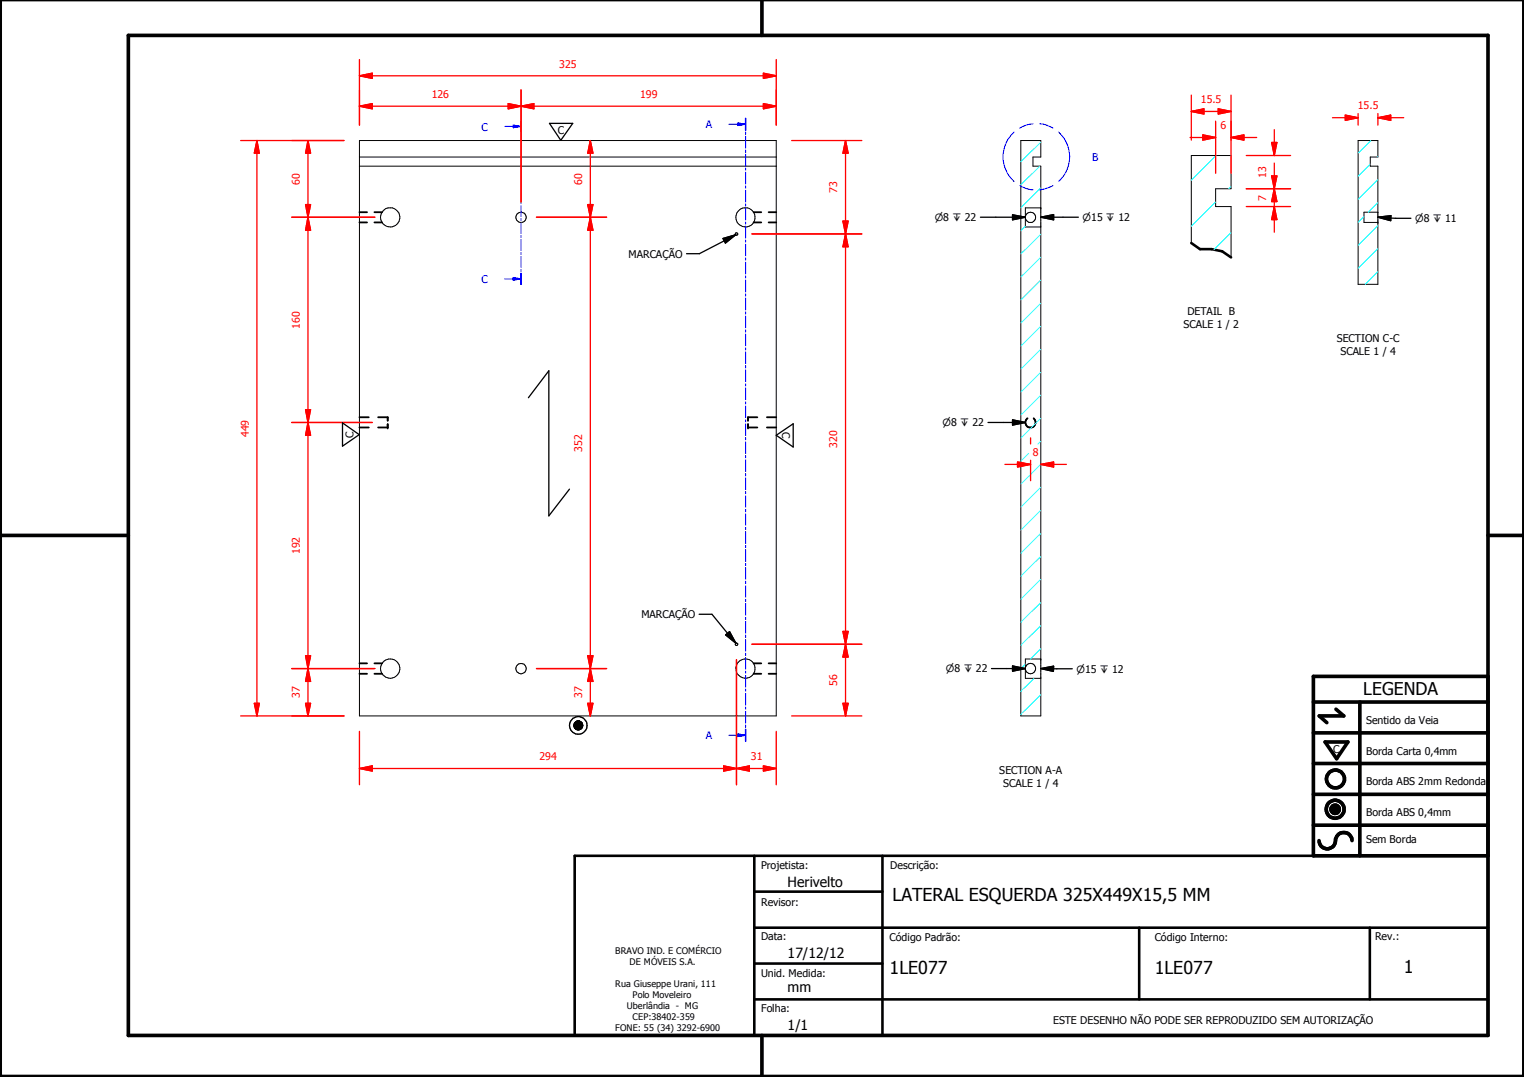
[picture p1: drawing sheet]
<svg xmlns="http://www.w3.org/2000/svg" width="297mm" height="210mm" viewBox="0 0 297 210" stroke-linecap="round" stroke-linejoin="round" font-family="sans-serif">
<g fill="none" stroke="#000" stroke-width=".19">
<path d="M70.1 32.4h81.2M70.1 30.6h81.2M70.1 27.4h81.2v112.1h-81.2zM199 27.4h3.9v3.2h-1.6v1.8h1.6v107.1h-3.9zM264.7 27.4h3.9v3.2h-1.5v1.8h1.5v23h-3.9zM143.4 45.4l.4 .2-.2 .2-.3-.1zM199.9 42.2a1.01 1.01 0 0 1 1.5-.7 1.01 1.01 0 0 1 0 1.7 1.01 1.01 0 0 1-1.5-.7M202.9 40.5h.1M202.9 40.5h-3v3.7h3M232.2 47.4v-17.1h7.7v6.5h-3v3.5h3v9.9M268.6 43.3h.1M268.6 41.4h-2.8v1.9h2.8"/>
<path d="M199.9 130.1a1.01 1.01 0 0 1 1.5-.7 1.01 1.01 0 0 1 0 1.7 1.01 1.01 0 0 1-1.5-.6M202.9 128.4h.1M202.9 128.4h-3v3.8h3M111.8 141.4l1.8 .1zM111.9 141.3l1.7 .1zM111.9 141.5h1.7zM111.9 141.5l1.6 .1zM111.9 141.6h1.6zM111.9 141.2l1.7 .1h-1.7zM111.9 141.2h1.6l.1 .1zM111.9 141.6l1.6 .1zM111.9 141.7h1.6z"/>
<path d="M111.9 141.7l1.5 .1zM111.9 141.1l1.6 .1zM111.9 141l1.6 .1h-1.6zM111.9 141h1.6v.1zM112 141.8h1.4zM112 141.8l1.4 .1zM112 140.9l1.5 .1zM112 140.9h1.4zM112.1 141.9h1.3zM112.1 141.9h1.2zM112.1 140.9h1.3zM112.1 141.9l1.2 .1z"/>
<path d="M112.1 140.8l1.3 .1zM112.1 142h1.2zM112.1 142l1.1 .1zM112.1 140.8h1.2zM112.2 142.1h1zM112.2 142.1h.9zM112.2 140.7l1.1 .1zM112.2 140.7h1zM112.3 142.1h.8zM112.3 142.1l.8 .1zM112.3 140.6l.9 .1zM112.3 140.6h.8z"/>
<path d="M112.3 142.2h.8zM112.3 142.2h.7zM112.4 142.2h.6zM112.4 142.2h.5zM112.4 140.5l.7 .1h-.8zM112.4 140.5l.7 .1zM112.4 140.5h.6zM112.6 142.2h.3zM112.6 142.2h.2zM112.6 140.5h.4zM112.6 140.5h.3zM112.6 140.5h.2z"/>
<path d="M259.4 157.6l1.6 .1zM259.4 157.7l1.6 .1zM259.4 157.8l1.6 .1zM259.4 157.9h1.6v.1zM259.4 157.9l1.6 .1h-1.5zM259.4 157.6h1.6zM259.5 158h1.5zM259.5 158l1.4 .1zM259.5 157.5l1.5 .1zM259.5 158.1h1.4zM259.5 157.4l1.5 .1zM259.5 158.1l1.4 .1z"/>
<path d="M259.5 157.3l1.4 .1zM259.6 158.2h1.3zM259.6 158.2h1.2zM259.6 157.2l1.3 .1zM259.6 158.2l1.2 .1zM259.6 157.2h1.3zM259.7 158.3h1.1zM259.7 158.3l1 .1zM259.7 157.1l1.1 .1zM259.7 157.1h1.1zM259.8 158.4h.9zM259.8 158.4h.8z"/>
<path d="M259.8 157.1h1zM259.8 157.1h.9zM259.8 158.4l.8 .1zM259.8 157l.9 .1zM259.8 157h.8zM259.9 158.5h.7zM259.9 158.5h.6zM259.9 157h.7zM260 158.5h.5zM260 158.5h.4zM260 157h.6zM260.1 158.5h.3z"/>
<path d="M260.1 158.5h.2zM260.1 156.9l.4 .1zM260.1 156.9h.3zM260.1 156.9h.2z"/>
<circle cx="76" cy="42.4" r="1.87"/>
<circle cx="101.6" cy="42.4" r="1"/>
<circle cx="145.3" cy="42.4" r="1.87"/>
<circle cx="76" cy="130.3" r="1.88"/>
<circle cx="101.5" cy="130.3" r="1.01"/>
<circle cx="143.6" cy="125.6" r=".26"/>
<circle cx="145.3" cy="130.3" r="1.88"/>
</g>
<g fill="#000">
<circle cx="75.6" cy="83.3" r=".18"/>
<circle cx="75.6" cy="82.7" r=".18"/>
<circle cx="145.8" cy="83.3" r=".18"/>
<circle cx="145.8" cy="82.7" r=".18"/>
</g>
<g fill="none" stroke="#000" stroke-width=".35">
<path d="M70.1 43.3h1.4M70.1 41.4h1.4M73 43.3h1.5M73 41.4h1.5M146.9 43.3h1.5M146.9 41.4h1.5M149.8 43.3h1.5M149.8 41.4h1.5M70.1 83.3h1.8M70.1 81.3h1.8M73.7 81.3h1.9v.7M75.6 82.7v.6h-1.9"/>
<path d="M145.8 82.7v.6h1.8M147.6 81.3h-1.8v.7M149.5 83.3h1.8M149.5 81.3h1.8M200.3 81.5a1 1 0 0 0-.2 1.5 1 1 0 0 0 1.5 0 1 1 0 0 0-.1-1.5M70.1 131.3h1.4M70.1 129.3h1.4M73 131.3h1.5M73 129.3h1.5M146.9 131.3h1.5M146.9 129.3h1.5M149.8 131.3h1.5"/>
<path d="M149.8 129.3h1.5"/>
</g>
<path d="M232.2 47.4l1.7 1.2h2.2l2.1 .4 1.7 1.2M112 166.8h178v35h-178zM147 173.8h25M147 166.8v35M172 166.8v35M147 194.8h143M147 180.8h143M147 187.8h25M222 180.8v14M267 180.8v14" fill="none" stroke="#000" stroke-width=".51"/>
<g fill="#000">
<path d="M111.9 141.2l1.7 .1h-1.7zM111.9 141.2h1.6l.1 .1zM111.9 141.1l1.6 .1zM111.9 141l1.6 .1h-1.6zM111.9 141h1.6v.1zM112 140.9l1.5 .1zM112 140.9h1.4zM112.1 140.9h1.3zM112.1 140.8l1.3 .1zM112.1 140.8h1.2zM112.2 140.7l1.1 .1zM112.2 140.7h1z"/>
<path d="M112.3 140.6l.9 .1zM112.3 140.6h.8zM112.4 140.5l.7 .1h-.8zM112.4 140.5l.7 .1zM112.4 140.5h.6zM112.6 140.5h.4zM112.6 140.5h.3zM112.6 140.5h.2zM112.6 142.2h.2zM112.4 142.2h.5zM112.6 142.2h.3zM112.3 142.2h.7z"/>
<path d="M112.4 142.2h.6zM112.3 142.1l.8 .1zM112.3 142.2h.8zM112.2 142.1h.9zM112.3 142.1h.8zM112.1 142l1.1 .1zM112.2 142.1h1zM112.1 141.9l1.2 .1zM112.1 142h1.2zM112.1 141.9h1.2zM112 141.8l1.4 .1zM112.1 141.9h1.3z"/>
<path d="M111.9 141.7l1.5 .1zM112 141.8h1.4zM111.9 141.6h1.6zM111.9 141.6l1.6 .1zM111.9 141.7h1.6zM111.9 141.5l1.6 .1zM111.9 141.3l1.7 .1zM111.8 141.4l1.8 .1zM111.9 141.5h1.7zM259.4 157.6h1.6zM259.5 157.5l1.5 .1zM259.5 157.4l1.5 .1z"/>
<path d="M259.5 157.3l1.4 .1zM259.6 157.2l1.3 .1zM259.6 157.2h1.3zM259.7 157.1l1.1 .1zM259.7 157.1h1.1zM259.8 157.1h1zM259.8 157.1h.9zM259.8 157l.9 .1zM259.8 157h.8zM259.9 157h.7zM260 157h.6zM260.1 156.9l.4 .1z"/>
<path d="M260.1 156.9h.3zM260.1 156.9h.2zM260.1 158.5h.2zM260 158.5h.4zM260.1 158.5h.3zM259.9 158.5h.6zM260 158.5h.5zM259.8 158.4l.8 .1zM259.9 158.5h.7zM259.8 158.4h.8zM259.7 158.3l1 .1zM259.8 158.4h.9z"/>
<path d="M259.6 158.2l1.2 .1zM259.7 158.3h1.1zM259.6 158.2h1.2zM259.5 158.1l1.4 .1zM259.6 158.2h1.3zM259.5 158l1.4 .1zM259.5 158.1h1.4zM259.4 157.9l1.6 .1h-1.5zM259.5 158h1.5zM259.4 157.6l1.6 .1zM259.4 157.7l1.6 .1zM259.4 157.8l1.6 .1z"/>
<path d="M259.4 157.9h1.6v.1z"/>
</g>
<g fill="none" stroke="#000" stroke-width=".71">
<path d="M148.5 0v6.9M297 -.1v209.9h-297v-209.9M25 6.9h265v194.9h-265zM0 104.4h25M290 104.4h7M256 136.8h34M260.4 138.2l1.5 1.3h-4.8l1.5 1.3M265 136.8v30M290 131.8h-34v35h34M256 154.8h34M256 148.8h34M256 142.8h34"/>
<path d="M258.3 144.6h4.4l-2.2 3.3zM256 160.8h34M257.1 163.8a1.62 1.62 0 0 0 1.8 1.6 1.62 1.62 0 0 0 1.4-1.9 1.63 1.63 0 0 1 1.7-1.2 1.63 1.63 0 0 1 1.5 1.5M148.5 201.8v8"/>
<circle cx="260.2" cy="157.7" r="1.76"/>
<circle cx="260.2" cy="157.7" r=".82"/>
<circle cx="260.3" cy="151.8" r="1.76"/>
</g>
<g fill="none" stroke="#00f" stroke-width=".19">
<path d="M143.8 24.2h1.5M145.3 23.1v2.3M145.3 25.7v.5M145.3 26.5v2.4M145.3 29.3v.4M145.3 30.1v2.3M145.3 32.8v.4M145.3 33.6v2.3M145.3 36.2v.5M145.3 37.1v2.3M145.3 39.8v.4M145.3 40.6v2.3"/>
<path d="M145.3 43.3v.4M145.3 44.1v2.3M145.3 46.8v.4M145.3 47.6v2.3M145.3 50.2v.5M145.3 51.1v2.3M145.3 53.8v.4M145.3 54.6v2.3M145.3 57.2v.5M145.3 58.1v2.3M145.3 60.7v.5M145.3 61.6v2.3"/>
<path d="M145.3 64.3v.4M145.3 65.1v2.3M145.3 67.8v.4M145.3 68.6v2.3M145.3 71.2v.5M145.3 72.1v2.3M145.3 74.8v.4M145.3 75.6v2.3M145.3 78.3v.4M145.3 79.1v2.3M145.3 81.8v.4M145.3 82.6v2.3"/>
<path d="M145.3 85.3v.4M145.3 86.1v2.3M145.3 88.8v.4M145.3 89.6v2.3M145.3 92.3v.5M145.3 93.1v2.3M145.3 95.8v.4M145.3 96.6v2.3M145.3 99.3v.4M145.3 100.1v2.3M145.3 102.8v.4M145.3 103.6v2.3"/>
<path d="M145.3 106.3v.4M145.3 107.1v2.3M145.3 109.8v.4M145.3 110.6v2.3M145.3 113.3v.4M145.3 114.1v2.3M145.3 116.8v.4M145.3 117.6v2.3M145.3 120.3v.4M145.3 121.1v2.3M145.3 123.8v.4M145.3 124.6v2.3"/>
<path d="M145.3 127.3v.5M145.3 128.1v2.3M145.3 130.8v.4M145.3 131.6v2.3M145.3 134.3v.4M145.3 135.1v2.4M145.3 137.8v.5M145.3 138.6v2.3M145.3 141.3v.5M145.3 142.2v2.2"/>
</g>
<path d="M145.3 23.1v2.3M145.3 142.2v2.2" fill="none" stroke="#00f" stroke-width=".3"/>
<path d="M143.8 24l1.5 .2-1.5 .3z" fill="#00f"/>
<path d="M142.1 24.2h1.7M143.8 24l1.5 .2-1.5 .3zM143.8 143.3h1.5" fill="none" stroke="#00f" stroke-width=".19"/>
<path d="M143.8 143l1.5 .3-1.5 .3z" fill="#00f"/>
<g fill="none" stroke="#00f" stroke-width=".19">
<path d="M100 24.6h1.6M101.6 23.6v2.1M101.6 26v.5M101.6 26.9v2.1M101.6 29.3v.5M101.6 30.2v2.1M101.6 32.6v.5M101.6 33.5v2.1M101.6 36v.4M101.6 36.8v2.1M101.6 39.3v.4M197.7 25.7a6.4 6.4 0 0 0 0 9.6"/>
<path d="M198.8 36.2l1.5 .6 1 .2M201.3 24.1l-1 .2-1.5 .7M202.6 24.1l1.4 .3 1.2 .6M205.2 36.2l-1.2 .5-1.4 .3M206.3 25.7a6.4 6.4 0 0 1 0 9.6M101.6 40.1v2.1M101.6 42.6v.4M101.6 43.4v2.1M101.6 45.9v.4M101.6 46.7v2.1M101.6 49.2v.4M101.6 50v2.1"/>
<path d="M101.6 52.5v.4M101.6 53.3v2.1M142.1 143.3h1.7M143.8 143l1.5 .3-1.5 .3z"/>
</g>
<g fill="none" stroke="#0ff" stroke-width=".19">
<path d="M202.6 32.4l-3.6 3.6M202.9 36.6l-3.9 3.9M202.9 27.7l-3.9 3.8M236.9 39.4l-4.7 4.7M237 30.3l-4.8 4.8M239.9 36.4l-.4 .4M199.9 44.1l-.9 .9M202.9 59.1l-3.9 3.8M202.9 54.6l-3.9 3.9M202.9 50.1l-3.9 3.9M202.9 45.6l-3.9 3.9M239.9 45.3l-3.3 3.4"/>
<path d="M202.9 77l-3.9 3.9M202.9 72.6l-3.9 3.8M202.9 68.1l-3.9 3.8M202.9 63.6l-3.9 3.8M200.5 88.4l-1.5 1.5M202.9 99.5l-3.9 3.8M202.9 95l-3.9 3.8M202.9 90.5l-3.9 3.9M202.9 81.5l-3.9 3.9M202.9 86l-.6 .5M202.9 117.4l-3.9 3.9M202.9 112.9l-3.9 3.9"/>
<path d="M202.9 108.5l-3.9 3.8M202.9 104l-3.9 3.8M199.9 129.4l-.9 .9M201.5 132.2l-2.5 2.5M202.9 135.4l-3.9 3.8M202.9 126.4l-2.1 2M202.9 121.9l-3.9 3.9"/>
</g>
<path d="M101.6 23.6v2.1M101.6 53.3v2.1" fill="none" stroke="#00f" stroke-width=".3"/>
<path d="M100 24.4l1.6 .2-1.6 .3z" fill="#00f"/>
<path d="M98.4 24.6h1.6M100 24.4l1.6 .2-1.6 .3zM100 54.4h1.6" fill="none" stroke="#00f" stroke-width=".19"/>
<path d="M100 54.1l1.6 .3-1.6 .2z" fill="#00f"/>
<path d="M98.4 54.4h1.6M100 54.1l1.6 .3-1.6 .2z" fill="none" stroke="#00f" stroke-width=".19"/>
<path d="M267.1 32l-2.4 2.3M267.2 27.4l-2.5 2.4M268.6 39.5l-1.9 1.9M268.6 35l-3.9 3.8M268.6 30.5l-.2 .1M265.8 42.2l-1.1 1.1M268.6 52.9l-2.5 2.5M268.6 48.4l-3.9 3.9M268.6 43.9l-3.9 3.9" fill="none" stroke="#0ff" stroke-width=".19"/>
<path d="M60 27.4v2.4" fill="none" stroke="#f00" stroke-width=".25"/>
<path d="M60 27.4l.5 2.4h-.9z" fill="#f00"/>
<path d="M60 27.4l.5 2.4h-.9zM60 39.9v2.4" fill="none" stroke="#f00" stroke-width=".25"/>
<path d="M59.6 39.9h.9l-.5 2.4z" fill="#f00"/>
<path d="M56.9 27.4h10.2M59.6 39.9h.9l-.5 2.4zM60 29.8v10.1M56.9 42.3h16.2M60 42.3v2.6" fill="none" stroke="#f00" stroke-width=".25"/>
<path d="M60 42.3l.5 2.6h-.9z" fill="#f00"/>
<path d="M60 42.3l.5 2.6h-.9zM60 79.8v2.5" fill="none" stroke="#f00" stroke-width=".25"/>
<path d="M59.6 79.8h.9l-.5 2.5z" fill="#f00"/>
<path d="M56.9 42.3h16.2M60 44.9v34.9M59.6 79.8h.9l-.5 2.5zM56.9 82.3h15.7M60 127.8v2.5" fill="none" stroke="#f00" stroke-width=".25"/>
<path d="M59.6 127.8h.9l-.5 2.5z" fill="#f00"/>
<path d="M60 82.3v2.5M59.6 127.8h.9l-.5 2.5z" fill="none" stroke="#f00" stroke-width=".25"/>
<path d="M60 82.3l.5 2.5h-.9z" fill="#f00"/>
<path d="M56.9 82.3h15.7M60 82.3l.5 2.5h-.9zM60 84.8v43M56.9 130.3h16.2M60 130.3v2.5" fill="none" stroke="#f00" stroke-width=".25"/>
<path d="M60 130.3l.5 2.5h-.9z" fill="#f00"/>
<path d="M60 130.3l.5 2.5h-.9zM60 137.1v2.4" fill="none" stroke="#f00" stroke-width=".25"/>
<path d="M59.6 137.1h.9l-.5 2.4z" fill="#f00"/>
<path d="M50.1 27.4v2.4M56.9 139.5h10.2M56.9 130.3h16.2M59.6 137.1h.9l-.5 2.4zM60 132.8v4.3" fill="none" stroke="#f00" stroke-width=".25"/>
<path d="M50.1 27.4l.4 2.4h-.9z" fill="#f00"/>
<path d="M50.1 27.4l.4 2.4h-.9zM50.1 137.1v2.4" fill="none" stroke="#f00" stroke-width=".25"/>
<path d="M49.6 137.1h.9l-.4 2.4z" fill="#f00"/>
<path d="M46.9 27.4h20.2M50.1 29.8v107.3M70.1 20.7h2.5M46.9 139.5h20.2M49.6 137.1h.9l-.4 2.4z" fill="none" stroke="#f00" stroke-width=".25"/>
<path d="M70.1 20.7l2.5-.5v1z" fill="#f00"/>
<path d="M70.1 20.7l2.5-.5v1zM99.1 20.7h2.5" fill="none" stroke="#f00" stroke-width=".25"/>
<path d="M99.1 20.2l2.5 .5-2.5 .5z" fill="#f00"/>
<path d="M70.1 17.5v6.9M101.6 17.5v21.9M72.6 20.7h26.5M99.1 20.2l2.5 .5-2.5 .5zM101.6 20.7h2.5" fill="none" stroke="#f00" stroke-width=".25"/>
<path d="M101.6 20.7l2.5-.5v1z" fill="#f00"/>
<path d="M101.6 20.7l2.5-.5v1zM148.8 20.7h2.5" fill="none" stroke="#f00" stroke-width=".25"/>
<path d="M148.8 20.2l2.5 .5-2.5 .5z" fill="#f00"/>
<path d="M70.1 14.8h2.5M101.6 17.5v21.9M151.3 17.5v6.9M104.1 20.7h44.7M148.8 20.2l2.5 .5-2.5 .5z" fill="none" stroke="#f00" stroke-width=".25"/>
<path d="M70.1 14.8l2.5-.5v1z" fill="#f00"/>
<path d="M70.1 14.8l2.5-.5v1zM148.8 14.8h2.5" fill="none" stroke="#f00" stroke-width=".25"/>
<path d="M148.8 14.3l2.5 .5-2.5 .5z" fill="#f00"/>
<path d="M70.1 11.6v12.8M72.6 14.8h76.2M148.8 14.3l2.5 .5-2.5 .5zM151.3 11.6v12.8M70.1 149.8h2.5" fill="none" stroke="#f00" stroke-width=".25"/>
<path d="M70.1 149.8l2.5-.5v1z" fill="#f00"/>
<path d="M70.1 149.8l2.5-.5v1zM141.1 149.8h2.4" fill="none" stroke="#f00" stroke-width=".25"/>
<path d="M141.1 149.3l2.4 .5-2.4 .5z" fill="#f00"/>
<path d="M143.5 128.6v24.4M70.1 142.5v10.5M72.6 149.8h68.5M141.1 149.3l2.4 .5-2.4 .5zM143.5 149.8h2.5" fill="none" stroke="#f00" stroke-width=".25"/>
<path d="M143.5 149.8l2.5-.5v1z" fill="#f00"/>
<path d="M143.5 149.8l2.5-.5v1zM148.8 149.8h2.5" fill="none" stroke="#f00" stroke-width=".25"/>
<path d="M148.8 149.3l2.5 .5-2.5 .5z" fill="#f00"/>
<path d="M115.1 137.1v2.4M143.5 128.6v24.4M146 149.8h2.8M148.8 149.3l2.5 .5-2.5 .5zM151.3 142.5v10.5" fill="none" stroke="#f00" stroke-width=".25"/>
<path d="M114.6 137.1h1l-.5 2.4z" fill="#f00"/>
<path d="M114.6 137.1h1l-.5 2.4zM115.1 130.3v2.5" fill="none" stroke="#f00" stroke-width=".25"/>
<path d="M115.1 130.3l.5 2.5h-1z" fill="#f00"/>
<path d="M104.6 130.3h13.6M115.1 130.3l.5 2.5h-1zM115.1 127.8v2.5M115.1 132.8v4.3" fill="none" stroke="#f00" stroke-width=".25"/>
<path d="M114.6 127.8h1l-.5 2.5z" fill="#f00"/>
<path d="M115.1 42.3v2.6M114.6 127.8h1l-.5 2.5z" fill="none" stroke="#f00" stroke-width=".25"/>
<path d="M115.1 42.3l.5 2.6h-1z" fill="#f00"/>
<path d="M115.1 39.9v2.4M104.6 42.3h13.6M115.1 42.3l.5 2.6h-1zM115.1 44.9v82.9M104.6 130.3h13.6" fill="none" stroke="#f00" stroke-width=".25"/>
<path d="M114.6 39.9h1l-.5 2.4z" fill="#f00"/>
<path d="M114.6 39.9h1l-.5 2.4zM115.1 27.4v2.4" fill="none" stroke="#f00" stroke-width=".25"/>
<path d="M115.1 27.4l.5 2.4h-1z" fill="#f00"/>
<path d="M115.1 27.4l.5 2.4h-1zM115.1 29.8v10.1M104.6 42.3h13.6M164.8 137.1v2.4" fill="none" stroke="#f00" stroke-width=".25"/>
<path d="M164.3 137.1h1l-.5 2.4z" fill="#f00"/>
<path d="M164.3 137.1h1l-.5 2.4zM164.8 125.6v2.5" fill="none" stroke="#f00" stroke-width=".25"/>
<path d="M164.8 125.6l.5 2.5h-1z" fill="#f00"/>
<path d="M146.6 125.6h21.4M154.3 139.5h13.7M164.8 125.6l.5 2.5h-1zM164.8 123.1v2.5M164.8 128.1v9" fill="none" stroke="#f00" stroke-width=".25"/>
<path d="M164.3 123.1h1l-.5 2.5z" fill="#f00"/>
<path d="M164.8 45.6v2.5M164.3 123.1h1l-.5 2.5z" fill="none" stroke="#f00" stroke-width=".25"/>
<path d="M164.8 45.6l.5 2.5h-1z" fill="#f00"/>
<path d="M146.6 45.6h21.4M164.8 45.6l.5 2.5h-1zM164.8 43.1v2.5M164.8 48.1v75M146.6 125.6h21.4" fill="none" stroke="#f00" stroke-width=".25"/>
<path d="M164.3 43.1h1l-.5 2.5z" fill="#f00"/>
<path d="M164.8 27.4v2.4M164.3 43.1h1l-.5 2.5z" fill="none" stroke="#f00" stroke-width=".25"/>
<path d="M164.8 27.4l.5 2.4h-1z" fill="#f00"/>
<path d="M154.3 27.4h13.7M164.8 27.4l.5 2.4h-1zM164.8 29.8v13.3M146.6 45.6h21.4M198.3 90.5h2.6" fill="none" stroke="#f00" stroke-width=".25"/>
<g fill="none" stroke="#000" stroke-width=".25">
<path d="M107.1 24h4.5l-2.3 3.3zM140.9 46.5l2.5-.7-2 1.6zM143.4 45.8l-7.1 3.6h-2.5M191.1 42.3h8.8M197.4 41.9l2.5 .4-2.5 .5zM202.9 42.3l2.5-.5v1zM202.9 42.3h7.3M103 77.5l4-5.2v28.2l4-5.2M66.8 82.4l3.2 2.3-3.2 2.3zM151.3 84.8l3.3-2.2v4.5zM192.6 82.3h7.3M197.4 81.8l2.5 .5-2.5 .5z"/>
<path d="M136.3 119.7h2.5l4.6 5.6M141.4 123.7l.8-.6 1.2 2.2zM193.2 130.3h6.7M197.4 129.8l2.5 .5-2.5 .5zM202.9 130.3l2.5-.5-.1 1.1zM202.9 130.3h6.1"/>
<circle cx="112.7" cy="141.4" r="1.71"/>
<circle cx="112.7" cy="141.4" r=".86"/>
</g>
<path d="M140.9 46.5l2.5-.7-2 1.6zM197.4 41.9l2.5 .4-2.5 .5zM202.9 42.3l2.5-.5v1zM197.4 81.8l2.5 .5-2.5 .5zM141.4 123.7l.8-.6 1.2 2.2zM197.4 129.8l2.5 .5-2.5 .5zM202.9 130.3l2.5-.5-.1 1.1z" fill="#000"/>
<path d="M198.3 90l2.6 .5-2.6 .5z" fill="#f00"/>
<path d="M198.3 90l2.6 .5-2.6 .5zM202.9 90.5h2.5" fill="none" stroke="#f00" stroke-width=".25"/>
<path d="M202.9 90.5l2.5-.5v1z" fill="#f00"/>
<path d="M237.4 21.7h2.5M195.9 90.5h2.4M200.9 85.3v1.2M200.9 89.7v4M202.9 90.5l2.5-.5v1zM205.4 90.5h2.5" fill="none" stroke="#f00" stroke-width=".25"/>
<path d="M237.4 21.2l2.5 .5-2.5 .5z" fill="#f00"/>
<path d="M232.2 21.7h2.5M237.4 21.2l2.5 .5-2.5 .5z" fill="none" stroke="#f00" stroke-width=".25"/>
<path d="M232.2 21.7l2.5-.5v1z" fill="#f00"/>
<path d="M232.2 18.5v8.8M239.9 18.5v8.8M232.2 21.7l2.5-.5v1zM234.4 26.8h2.5M234.7 21.7h2.7" fill="none" stroke="#f00" stroke-width=".25"/>
<path d="M234.4 26.3l2.5 .5-2.5 .5z" fill="#f00"/>
<path d="M234.4 26.3l2.5 .5-2.5 .5zM239.9 26.8h2.5" fill="none" stroke="#f00" stroke-width=".25"/>
<path d="M239.9 26.8l2.5-.5v1z" fill="#f00"/>
<path d="M231.9 26.8h2.5M236.9 23.6v10.2M239.9 26.8l2.5-.5v1zM239.9 23.6v10.2M242.4 26.8h2.5M248.4 36.8v2.5" fill="none" stroke="#f00" stroke-width=".25"/>
<path d="M248.4 36.8l.5 2.5h-1z" fill="#f00"/>
<path d="M248.4 36.8l.5 2.5h-1zM248.4 27.8v2.5" fill="none" stroke="#f00" stroke-width=".25"/>
<path d="M247.9 27.8h1l-.5 2.5z" fill="#f00"/>
<path d="M242.9 30.3h8.6M242.9 36.8h8.6M247.9 27.8h1l-.5 2.5zM248.4 25.3v2.5M248.4 34.3v2.5M248.4 39.3v2.5" fill="none" stroke="#f00" stroke-width=".25"/>
<path d="M247.9 34.3h1l-.5 2.5z" fill="#f00"/>
<path d="M247.9 34.3h1l-.5 2.5zM248.4 40.3v2.5" fill="none" stroke="#f00" stroke-width=".25"/>
<path d="M248.4 40.3l.5 2.5h-1z" fill="#f00"/>
<path d="M242.9 36.8h8.6M248.4 31.8v2.5M268.6 22.9h2.5M242.9 40.3h8.6M248.4 40.3l.5 2.5h-1zM248.4 42.8v2.5" fill="none" stroke="#f00" stroke-width=".25"/>
<path d="M268.6 42.3l2.5-.3v1zM268.6 42.3l6.4 .2" fill="none" stroke="#000" stroke-width=".25"/>
<path d="M268.6 42.3l2.5-.3v1z" fill="#000"/>
<path d="M268.6 22.9l2.5-.5v1.1z" fill="#f00"/>
<path d="M262.2 22.9h2.5M268.6 22.9l2.5-.5v1.1z" fill="none" stroke="#f00" stroke-width=".25"/>
<path d="M262.2 22.4l2.5 .5-2.5 .6z" fill="#f00"/>
<path d="M259.7 22.9h2.5M262.2 22.4l2.5 .5-2.5 .6zM264.7 22.1v2.3M268.6 22.1v2.3M271.1 22.9h2.5" fill="none" stroke="#f00" stroke-width=".25"/>
<g font-size="3.5">
<text x="173.9" y="175.7">LATERAL ESQUERDA 325X449X15,5 MM</text>
<text x="173.4" y="189.7">1LE077</text>
<text x="225.1" y="189.7">1LE077</text>
<text x="273.6" y="189.7">1</text>
</g>
<text font-size="3.4" x="265.7" y="135.4">LEGENDA</text>
<g font-size="2.7">
<text x="153.5" y="172.8">Herivelto</text>
<text x="153.5" y="186.6">17/12/12</text>
<text x="153.5" y="193.4">mm</text>
<text x="153.5" y="200.8">1/1</text>
</g>
<g font-size="2.1" fill="#f00">
<text x="109" y="13.2">325</text>
<text x="84.2" y="19.1">126</text>
<text x="124.8" y="19.1">199</text>
<text x="234.1" y="20.2">15.5</text>
<text x="264.6" y="21.3">15.5</text>
<text x="237.9" y="25.2">6</text>
<text x="246.8" y="34.7" transform="rotate(-90 246.8 34.7)">13</text>
<text x="58.5" y="36" transform="rotate(-90 58.5 36)">60</text>
<text x="113.5" y="36" transform="rotate(-90 113.5 36)">60</text>
<text x="163.1" y="37.6" transform="rotate(-90 163.1 37.6)">73</text>
<text x="246.8" y="39.1" transform="rotate(-90 246.8 39.1)">7</text>
<text x="58.5" y="64.1" transform="rotate(-90 58.5 64.1)">160</text>
<text x="48.5" y="85.2" transform="rotate(-90 48.5 85.2)">449</text>
<text x="113.5" y="88.1" transform="rotate(-90 113.5 88.1)">352</text>
<text x="163.1" y="87.3" transform="rotate(-90 163.1 87.3)">320</text>
<text x="201.3" y="88.9">8</text>
<text x="58.5" y="108" transform="rotate(-90 58.5 108)">192</text>
<text x="58.5" y="136.1" transform="rotate(-90 58.5 136.1)">37</text>
<text x="113.5" y="136.1" transform="rotate(-90 113.5 136.1)">37</text>
<text x="163.1" y="133.7" transform="rotate(-90 163.1 133.7)">56</text>
<text x="105.2" y="148.2">294</text>
<text x="146.3" y="148.2">31</text>
</g>
<g font-size="2.1" fill="#00f">
<text x="93.8" y="25.4">C</text>
<text x="137.6" y="25">A</text>
<text x="212.9" y="31.4">B</text>
<text x="93.8" y="55.1">C</text>
<text x="137.6" y="144">A</text>
</g>
<g font-size="2.1">
<text x="108.7" y="26.2">C</text>
<text x="122.5" y="50.2">MARCAÇÃO</text>
<text x="230.7" y="63.9">SCALE 1 / 2</text>
<text x="231.4" y="61.5">DETAIL B</text>
<text x="260.6" y="66.7">SECTION C-C</text>
<text x="261.3" y="69.2">SCALE 1 / 4</text>
<text x="68.9" y="85.4" transform="rotate(-90 68.9 85.4)">C</text>
<text x="152.4" y="84.2" transform="rotate(90 152.4 84.2)">C</text>
<text x="125" y="120.5">MARCAÇÃO</text>
<text x="266.3" y="141.1">Sentido da Veia</text>
<text x="259.8" y="146.7">C</text>
<text x="266.3" y="147.2">Borda Carta 0,4mm</text>
<text x="194.8" y="150.8">SECTION A-A</text>
<text x="195.5" y="153.3">SCALE 1 / 4</text>
<text x="266.3" y="153.1">Borda ABS 2mm Redonda</text>
<text x="266.3" y="159">Borda ABS 0,4mm</text>
<text x="266.3" y="164.4">Sem Borda</text>
<text x="148.4" y="169.3">Projetista:</text>
<text x="173.5" y="169.5">Descrição:</text>
<text x="148.4" y="176.6">Revisor:</text>
<text x="148.4" y="183.2">Data:</text>
<text x="173.4" y="183.3">Código Padrão:</text>
<text x="225.1" y="183.3">Código Interno:</text>
<text x="268" y="183.2">Rev.:</text>
<text x="148.4" y="190.5">Unid. Medida:</text>
<text x="148.4" y="197.2">Folha:</text>
<text x="205.3" y="199.5">ESTE DESENHO NÃO PODE SER REPRODUZIDO SEM AUTORIZAÇÃO</text>
</g>
<g font-size="1.9">
<text x="182.2" y="43.1">⌀8 ↧ 22</text>
<text x="211" y="43.1">⌀15 ↧ 12</text>
<text x="275.8" y="43.3">⌀8 ↧ 11</text>
<text x="183.7" y="83.1">⌀8 ↧ 22</text>
<text x="184.4" y="131.1">⌀8 ↧ 22</text>
<text x="209.8" y="131.1">⌀15 ↧ 12</text>
</g>
<g font-size="1.8">
<text x="119.9" y="186">BRAVO IND. E COMÉRCIO</text>
<text x="122.7" y="188.1">DE MÓVEIS S.A.</text>
<text x="119.9" y="192.4">Rua Giuseppe Urani, 111</text>
<text x="122.2" y="196.7">Uberlândia - MG</text>
<text x="123.3" y="194.6">Polo Moveleiro</text>
<text x="119.9" y="201">FONE: 55 (34) 3292-6900</text>
<text x="123.3" y="198.8">CEP:38402-359</text>
</g>
</svg>
